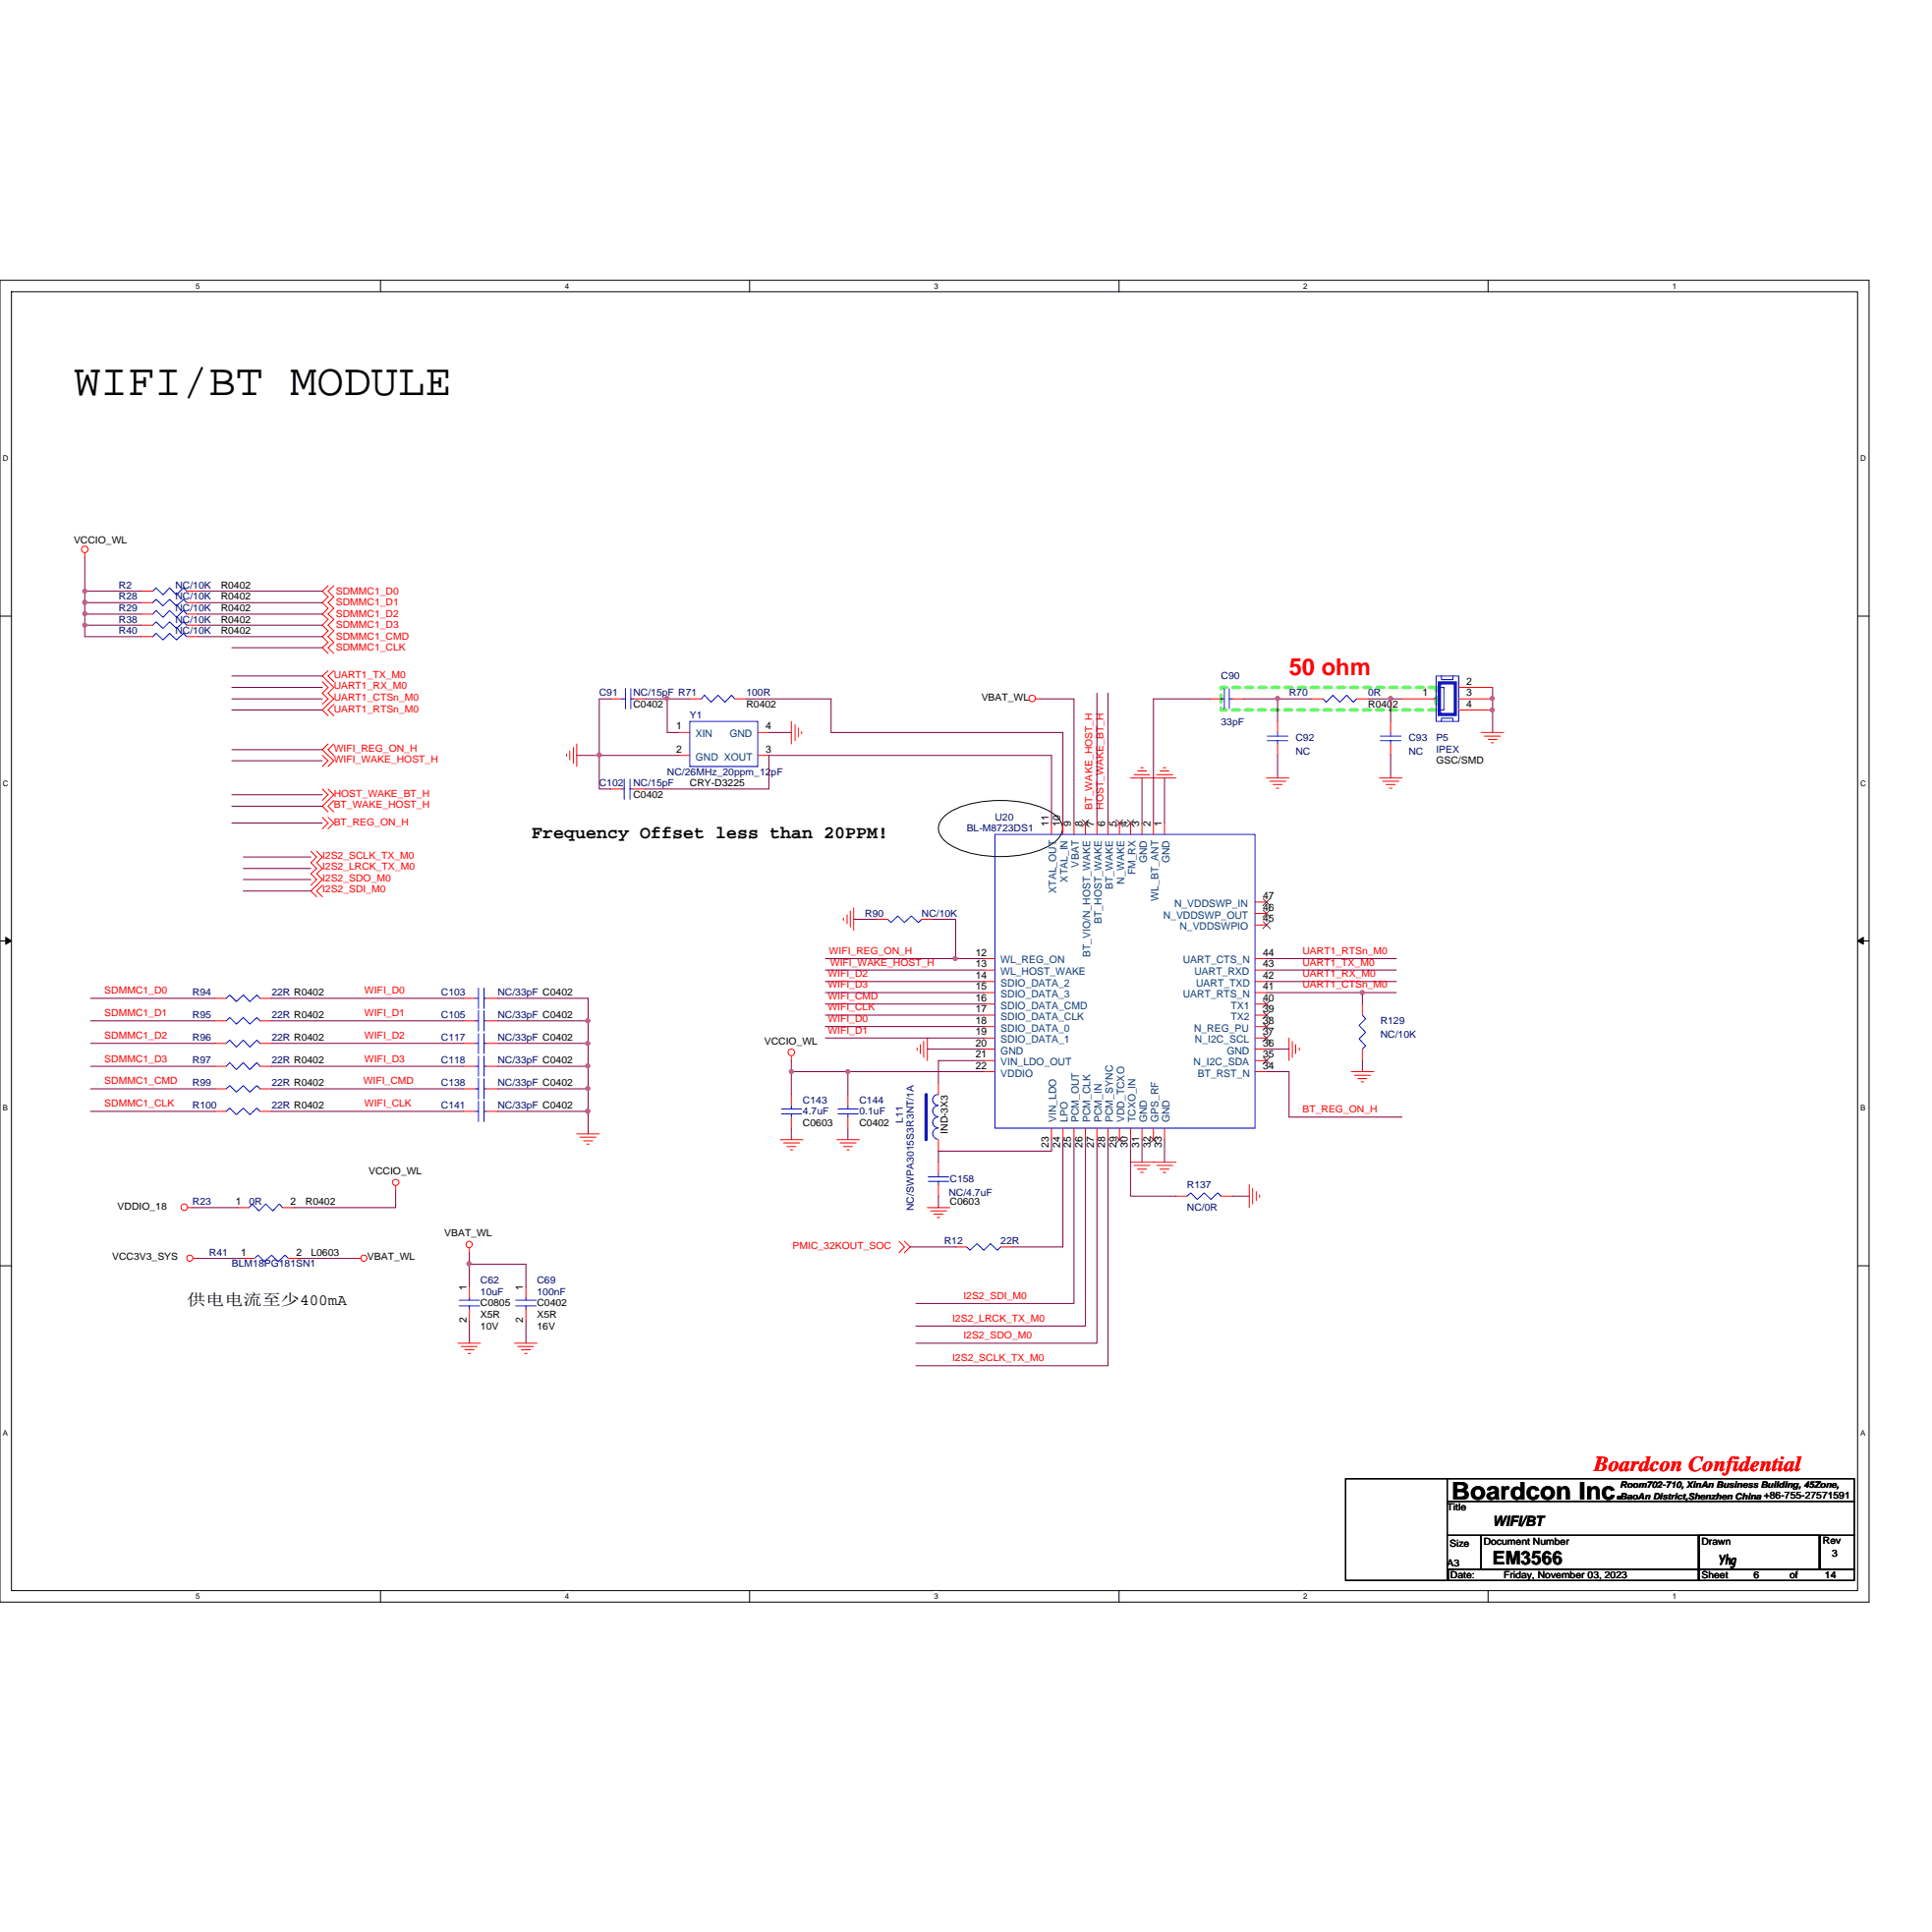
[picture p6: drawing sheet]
<svg xmlns="http://www.w3.org/2000/svg" width="100mm" height="100mm" viewBox="0 0 100 100" stroke-linecap="round" stroke-linejoin="round" font-family="sans-serif">
<path d="M0 14.5h96.6v68.3h-96.6zM.6 15.1h95.4v67.1h-95.4z" fill="none" stroke="#000" stroke-width=".05"/>
<g fill="#fff">
<path d="M10.1 14.5h.3v.5h-.3z"/>
<path d="M10.1 82.3h.3v.4h-.3z"/>
</g>
<path d="M19.7 14.5v.6M19.7 82.2v.6" fill="none" stroke="#000" stroke-width=".05"/>
<g fill="#fff">
<path d="M29.2 14.5h.2v.5h-.2z"/>
<path d="M29.2 82.3h.2v.4h-.2z"/>
</g>
<path d="M38.7 14.5v.6M38.7 82.2v.6" fill="none" stroke="#000" stroke-width=".05"/>
<g fill="#fff">
<path d="M48.3 14.5h.2v.5h-.2z"/>
<path d="M48.3 82.3h.2v.4h-.2z"/>
</g>
<path d="M57.8 14.5v.6M57.8 82.2v.6" fill="none" stroke="#000" stroke-width=".05"/>
<g fill="#fff">
<path d="M67.4 14.5h.2v.5h-.2z"/>
<path d="M67.4 82.3h.2v.4h-.2z"/>
</g>
<path d="M76.9 14.5v.6M76.9 82.2v.6" fill="none" stroke="#000" stroke-width=".05"/>
<g fill="#fff">
<path d="M86.4 14.5h.3v.5h-.3z"/>
<path d="M86.4 82.3h.3v.4h-.3z"/>
<path d="M.1 23.5h.3v.4h-.3z"/>
<path d="M96.1 23.5h.3v.4h-.3z"/>
<path d="M.1 40.2h.3v.5h-.3z"/>
<path d="M96.1 40.2h.3v.5h-.3z"/>
</g>
<path d="M0 31.8h.6M96 31.8h.6" fill="none" stroke="#000" stroke-width=".05"/>
<g fill="#fff">
<path d="M.1 57h.3v.5h-.3z"/>
<path d="M96.1 57h.3v.5h-.3z"/>
</g>
<path d="M0 48.6h.6M96 48.6h.6" fill="none" stroke="#000" stroke-width=".05"/>
<path d="M.3 48.4l.3 .2-.3 .2zM96 48.6l.3-.2v.4z" fill="#000" stroke="#000" stroke-width=".05"/>
<g fill="#fff">
<path d="M.1 73.8h.3v.5h-.3z"/>
<path d="M96.1 73.8h.3v.5h-.3z"/>
</g>
<g fill="none" stroke="#000" stroke-width=".05">
<path d="M48.8 42.2a5.6 5.6 0 0 1 5.8 0 .79 .79 0 0 1 0 1.2 5.5 5.5 0 0 1-5.8 0 .79 .79 0 0 1 0-1.2zM0 65.4h.6M69.5 76.4h5.3v5.3h-5.3zM74.8 76.4h21v1.2h-21zM74.8 77.6h21v1.7h-21zM74.8 79.3h1.7v1.8h-1.7zM76.5 79.3h17.6v1.8h-17.6zM87.8 79.3v1.8M87.8 79.3h6.2v1.8h-6.2zM94.1 79.3h1.7v1.8h-1.7zM96 65.4h.6M74.8 81.1h13v.6h-13z"/>
<path d="M87.8 81.1h8v.6h-8z"/>
</g>
<path d="M63.1 35.5h11.1v1.2h-11.1z" fill="none" stroke="#0f0" stroke-width=".17" stroke-dasharray=".3 .3"/>
<g fill="none" stroke="#f00" stroke-width=".05">
<path d="M4.4 28.6v.2M7.3 32.9h.6M7.3 32.3h.6M7.3 31.7h.6M7.3 31.1h.6M7.3 30.5h.6M9.7 32.9h.5M9.7 32.3h.5M9.7 31.7h.5M9.7 31.1h.5M9.7 30.5h.5M16.7 39l.3 .3-.3 .3"/>
<path d="M16.7 35.2l.3 .3-.3 .3 .3 .3-.3 .3M17 30.3l-.3 .2 .3 .3-.3 .3 .3 .3-.3 .3 .3 .3-.3 .3 .3 .3-.3 .3 .3 .3-.3 .3 .3 .3M17 38.4l-.3 .3 .6 .6-.3 .3M17 34.7l-.3 .2 .6 .6-.3 .3 .3 .3-.6 .6 .3 .3M17.3 30.3l-.3 .2 .3 .3-.3 .3 .3 .3-.3 .3 .3 .3-.3 .3 .3 .3-.3 .3 .3 .3-.3 .3 .3 .3M17.3 38.4l-.3 .3 .3 .3M17.3 34.7l-.3 .2 .3 .3M17.3 36.4l-.3 .3 .3 .3M29.3 39v.1M29.4 38.8v.5M29.6 38.6v.8M29.8 38.4v1.2"/>
<path d="M31.6 36.1h.5M32.7 36.1h.6M35.1 37.9h.5M35.1 39h.5M35.6 36.1h.6M38 36.1h.6M39.2 39h.5M39.2 37.9h.5M40.9 37.3v1.1M41.1 37.4v.9M41.3 37.6v.5M41.4 37.8v.1"/>
<path d="M53.5 36.1h.3M58.8 39.8h.4M58.9 39.7h.2M59.9 39.8h.5M60.1 39.7h.1M62.5 36.1h.6M63.7 36.1h.6M66 38.4v.6M66 37.3v.6M67.8 36.1h.6M70.1 36.1h.6M71.9 38.4v.6"/>
<path d="M71.9 37.3v.6M72.5 36.1h1.7M75.4 35.5h1.7M75.4 36.1h1.7M75.4 36.7h1.7M76.5 37.9h1.2M76.7 38h.8M76.9 38.2h.5M77.1 38.4h.1M11.1 53.9h.6M11.1 55.1h.6M11.1 56.3h.6"/>
<path d="M11.1 57.4h.6M11.1 51.6h.6M11.1 52.8h.6M13.4 53.9h.6M13.4 55.1h.6M13.4 56.3h.6M13.4 57.4h.6M13.4 51.6h.6M13.4 52.8h.6M16.1 44l.3 .3-.3 .3 .3 .3-.3 .3 .3 .3-.3 .2M16.4 44l.3 .3-.3 .3 .3 .3-.3 .3 .3 .3-.6 .5 .3 .3M16.7 45.7l-.3 .3 .3 .3"/>
<path d="M16.7 40.8l.3 .3-.3 .3M16.7 42.2l.3 .3-.3 .3M17 40.8l.3 .3-.6 .6 .3 .3M17 42.2l.3 .3-.3 .3M17.3 41.4l-.3 .3 .3 .3M24 56.3h.6M24 52.8h.6M24 57.4h.6M24 53.9h.6M24 55.1h.6M24 51.6h.6M25.1 56.3h.6"/>
<path d="M25.1 52.8h.6M25.1 57.4h.6M25.1 53.9h.6M25.1 55.1h.6M25.1 51.6h.6M29.8 58.6h1.2M30 58.8h.8M30.2 59h.4M30.3 59.1h.1M31.6 40.8h.5M32.7 40.8h.6M40.3 58.9h1.2"/>
<path d="M40.5 59.1h.8M40.7 59.3h.4M40.9 59.4h.1M40.9 54.6v.2M40.9 57.7v.6M40.9 56.6v.5M43.2 58.9h1.2M43.4 59.1h.8M43.6 47.4v.2M43.6 59.3h.4M43.8 47.3v.4M43.8 59.4h.1"/>
<path d="M43.8 57.7v.6M43.8 56.6v.5M43.9 47.1v.8M44.1 46.9v1.2M45.3 47.5h.6M47.4 54.1v.2M47.6 54v.4M47.6 47.5h.6M47.7 53.8v.8M47.9 53.6v1.2M48.5 58.9v.6M48.5 56v.6"/>
<path d="M50.8 50.1h.6M50.8 55.4h.6M50.8 50.7h.6M50.8 53h.6M50.8 52.5h.6M50.8 51.9h.6M50.8 53.6h.6M50.8 51.3h.6M50.8 49.5h.6M50.8 54.2h.6M50.8 54.8h.6M54.3 42.5v.6"/>
<path d="M54.3 58.3v.6M54.9 58.3v.6M54.9 42.5v.6M55.5 58.3v.6M55.5 42.5v.6M56.1 42.5v.6M56.1 58.3v.6M56.7 58.3v.6M56.7 42.5v.6M57.3 58.3v.6M57.3 42.5v.6M57.8 42.5v.6"/>
<path d="M57.8 58.3v.6M58.4 58.3v.6M58.4 42.5v.6M58.6 40h.8M59 42.5v.6M59 58.3v.6M59.6 42.5v.6M59.6 58.3v.6M59.8 40h.8M60.2 42.5v.6M60.2 58.3v.6M60.8 40.2h-2.4"/>
<path d="M64.9 53.6h.5M64.9 54.8h.5M64.9 52.5h.5M64.9 53h.5M64.9 54.2h.5M64.9 51.9h.5M64.9 55.4h.5M64.9 50.7h.5M64.9 50.1h.5M64.9 51.3h.5M64.9 49.5h.5M64.9 47.8h.5"/>
<path d="M64.9 47.2h.5M64.9 46.6h.5M65.4 40.2h1.2M65.6 40.4h.8M65.8 40.5h.5M66 40.7h.1M66.6 53.6v1.2M66.8 53.8v.8M67 54v.4M67.1 54.1v.2M69.8 55.4h1.2M70 55.6h.8"/>
<path d="M70.2 55.7h.4M70.3 55.9h.2M70.4 51.9v.6M70.4 54.2v.6M71.3 40.2h1.2M71.5 40.4h.8M71.6 40.5h.5M71.8 40.7h.1M9.7 64.9h.2v.2h-.2zM9.7 62.4h.2M10 65h.2M12.3 62.4h.6"/>
<path d="M12.6 65h.5M14.6 62.4h.6M14.9 65h.6M18.4 65h.2M18.7 64.9h.2v.2h-.2zM20.3 61h.3v.2h-.3zM20.4 61.3v.2M23.7 69.4h1.1M23.8 69.6h.9M24 69.7h.5M24.1 64.2h.3v.2h-.3zM24.2 69.9h.1"/>
<path d="M24.3 66.5v.6M24.3 67.7v.5M24.3 64.5v.2M26.6 69.4h1.1M26.8 69.6h.8M26.9 69.7h.5M27.1 69.9h.1M27.2 66.5v.6M27.2 67.7v.5M46.5 64.1l.2 .3-.2 .3M46.7 64.1l.3 .3-.3 .3M47.9 62.4h1.2"/>
<path d="M48.1 62.6h.8M48.3 62.7h.4M48.4 62.9h.2M48.5 61.2v.6M48.5 60.1v.5M49.4 64.4h.6M51.7 64.4h.6M58.4 60.1h2.4M58.6 60.2h.8M58.8 60.4h.4M58.9 60.6h.2M59.8 60.2h.8"/>
<path d="M59.9 60.4h.5M60.1 60.6h.1M60.8 61.8h.5M63.1 61.8h.6M64.6 61.2v1.2M64.7 61.4v.8M64.9 61.6v.4M65.1 61.7v.2"/>
<circle cx="4.4" cy="28.4" r=".17"/>
<circle cx="53.3" cy="36.1" r=".17"/>
<circle cx="40.9" cy="54.4" r=".17"/>
<circle cx="9.5" cy="62.4" r=".17"/>
</g>
<g fill="none" stroke="#00f" stroke-width=".05">
<path d="M7.9 32.9l.2-.2 .3 .4 .4-.4 .3 .4 .4-.4 .2 .2M7.9 32.3l.2-.2 .3 .4 .4-.4 .3 .4 .4-.4 .2 .2M7.9 31.7l.2-.2 .3 .4 .4-.4 .3 .4 .4-.4 .2 .2M7.9 31.1l.2-.1 .3 .3 .4-.3 .3 .3 .4-.3 .2 .1M7.9 30.5l.2-.1 .3 .3 .4-.3 .3 .3 .4-.3 .2 .1M32.1 36.1h.2M32.3 35.6v1M32.6 35.6v1M32.6 36.1h.1M35.6 37.3h3.6v2.3h-3.6zM36.2 36.1l.2-.2 .3 .4 .4-.4 .4 .4 .3-.4 .2 .2M63.1 36.1h.2"/>
<path d="M63.3 35.6v1M63.5 35.6v1M63.5 36.1h.2M65.5 38h1M65.5 38.3h1M66 37.9v.1M66 38.3v.1M68.4 36.1l.1 .2 .4-.4 .3 .4 .4-.4 .3 .4 .2-.2M71.3 38h1.1M71.3 38.3h1.1M71.9 37.9v.1M71.9 38.3v.1"/>
<path d="M74.2 34.9h1.2v2.4h-1.2zM74.4 35.5h.2v1.2h-.2zM74.5 34.9v.2h.6v-.2M74.5 37.3v-.2h.6v.2M11.7 53.9l.2-.2 .3 .4 .4-.4 .3 .4 .4-.4 .1 .2M11.7 55.1l.2-.2 .3 .4 .4-.4 .3 .4 .4-.4 .1 .2M11.7 56.3l.2-.2 .3 .3 .4-.3 .3 .3 .4-.3 .1 .2M11.7 57.4l.2-.1 .3 .3 .4-.3 .3 .3 .4-.3 .1 .1M11.7 51.6l.2-.2 .3 .4 .4-.4 .3 .4 .4-.4 .1 .2M11.7 52.8l.2-.2 .3 .3 .4-.3 .3 .3 .4-.3 .1 .2M24.6 56.3h.1M24.6 52.8h.1"/>
<path d="M24.6 57.4h.1M24.6 53.9h.1M24.6 55.1h.1M24.6 51.6h.1M24.7 55.7v1.1M24.7 52.2v1.1M24.7 56.9v1.1M24.7 53.4v1M24.7 54.6v1M24.7 51.1v1M25 55.7v1.1M25 52.2v1.1"/>
<path d="M25 56.9v1.1M25 53.4v1M25 54.6v1M25 51.1v1M25 56.3h.1M25 52.8h.1M25 57.4h.1M25 53.9h.1M25 55.1h.1M25 51.6h.1M32.1 40.8h.2M32.3 40.3v1"/>
<path d="M32.6 40.3v1M32.6 40.8h.1M40.4 57.3h1M40.4 57.6h1M40.9 57.1v.2M40.9 57.6v.1M43.3 57.3h1M43.3 57.6h1M43.8 57.1v.2M43.8 57.6v.1M45.9 47.5l.1 .2 .4-.4 .3 .4 .4-.4 .4 .4 .1-.2M48.5 56.6a.29 .29 0 0 0-.3 .2 .29 .29 0 0 0 .3 .3 .3 .3 0 0 0-.3 .3 .3 .3 0 0 0 .3 .3 .29 .29 0 0 0-.3 .3 .29 .29 0 0 0 .3 .3 .29 .29 0 0 0-.3 .3 .29 .29 0 0 0 .3 .3"/>
<path d="M51.4 43.1h13.5v15.2h-13.5zM70.4 52.5l.2 .1-.4 .4 .4 .3-.4 .4 .4 .3-.2 .2M12.9 62.4l.1-.2 .4 .4 .3-.4 .4 .4 .3-.4 .2 .2M13.1 65l.2-.1 .4 .3 .3-.3 .4 .3 .3-.3 .2 .1M23.7 67.5h1.1M23.7 67.2h1.1M24.3 67.1v.1M24.3 67.5v.2M26.6 67.5h1.1M26.6 67.2h1.1M27.2 67.1v.1M27.2 67.5v.2"/>
<path d="M48 60.8h1M48 61h1M48.5 60.6v.2M48.5 61v.2M50 64.4l.1 .2 .4-.3 .3 .3 .4-.3 .3 .3 .2-.2M61.3 61.8l.2-.2 .4 .4 .3-.4 .4 .4 .3-.4 .2 .2"/>
</g>
<path d="M74.4 35.3h.8v1.6h-.8zM47.9 56.6v2.3" fill="none" stroke="#00f" stroke-width=".17"/>
<g fill="none" stroke="#804000" stroke-width=".05">
<path d="M55.9 42.4l.4 .3M56.3 42.4l-.4 .3M57.7 42.4l.3 .3M57.7 58.7l.3 .4M58 42.4l-.3 .3M58 58.7l-.3 .4M58.3 42.4l.3 .3M58.6 42.4l-.4 .3M59.4 58.7l.4 .4M59.8 58.7l-.4 .4M65.3 53.5l.3 .3M65.3 54.6l.3 .4"/>
<path d="M65.3 52.3l.3 .3M65.3 52.9l.3 .3M65.3 51.7l.3 .4M65.3 47.6l.3 .4M65.3 47l.3 .4M65.3 46.4l.3 .4M65.6 53.5l-.3 .3M65.6 54.6l-.3 .4M65.6 52.3l-.3 .3M65.6 52.9l-.3 .3M65.6 51.7l-.3 .4M65.6 47.6l-.3 .4"/>
<path d="M65.6 47l-.3 .4M65.6 46.4l-.3 .4"/>
</g>
<g fill="none" stroke="#800040" stroke-width=".05">
<path d="M4.4 28.8v1.7M4.4 30.5h2.9M4.4 30.5v.6M4.4 31.1v.6M4.4 32.3v.6h2.9M4.4 31.1h2.9M4.4 31.7h2.9M4.4 31.7v.6M4.4 32.3h2.9M10.2 31.7h6.5M10.2 31.1h6.5M10.2 30.5h6.5"/>
<path d="M10.2 32.9h6.5M10.2 32.3h6.5M12 33.5h4.7M12 39.3h4.7M12 38.7h4.7M12 34.9h4.7M12 35.5h4.7M12 36.1h4.7M12 36.7h4.7M29.8 39h1.2v1.8h.6M31.6 36.1h-.6v2.9h4.1M33.3 36.1h1.2"/>
<path d="M34.5 36.1v1.8h.6M34.5 36.1h1.1M38.6 36.1h4.3v1.8h12v4.6M39.7 37.9h1.2M53.8 36.1h1.7v6.4M56.7 35.8v6.7M57.3 35.8v6.7M62.5 36.1h-2.9v6.4M64.3 36.1h1.7M66 36.1h1.8M66 36.1v1.2M66 39v1.2"/>
<path d="M70.7 36.1h1.2M71.9 36.1v1.2M71.9 36.1h.6M71.9 39v1.2M77.1 35.5v2.4M4.7 52.8h6.4M4.7 53.9h6.4M4.7 55.1h6.4M4.7 57.4h6.4M4.7 56.3h6.4M4.7 51.6h6.4M12 42.5h4.7"/>
<path d="M12 41.7h4.7M12 41.1h4.7M12.6 44.3h3.5M12.6 44.9h3.5M12.6 45.5h3.5M12.6 46h3.5M14 56.3h10M14 51.6h10M14 52.8h10M14 53.9h10M14 55.1h10M14 57.4h10"/>
<path d="M25.7 51.6h4.7v1.2M25.7 57.4h4.7M25.7 56.3h4.7M25.7 55.1h4.7M25.7 53.9h4.7M25.7 52.8h4.7M30.4 57.4v1.2M30.4 52.8v1.1M30.4 53.9v1.2M30.4 55.1v1.2M30.4 56.3v1.1M33.3 40.8h6.4v-1.8h14.6v3.5"/>
<path d="M40.9 58.3v.6M40.9 55.4v1.2M40.9 54.8v.6M40.9 55.4h2.9v1.2M42.7 51.9h8.1M42.7 52.5h8.1M42.7 50.7h8.1M42.7 53h8.1M42.7 53.6h8.1M42.7 51.3h8.1M42.7 50.1h8.1M42.7 49.5h6.7"/>
<path d="M43.8 58.3v.6M43.8 55.4h7M44.1 47.5h1.2M47.9 54.2h2.9M48.2 47.5h1.2v2M49.4 49.5h1.4M50.8 54.8h-2.3v1.2M54.3 58.9v.6h-5.8v.6M54.9 58.9v5.5h-2.6M55.5 58.9v8.5h-8.2M56.1 58.9v9.6h-8.8M56.7 58.9v10.5h-9.4"/>
<path d="M57.3 58.9v11.7h-10M58.4 58.9v2.9h2.4M59 40.2v2.3M59 58.9v1.2M60.2 58.9v1.2M60.2 40.2v2.3M65.4 50.1h6.8M65.4 51.3h5M65.4 54.2h1.2M65.4 55.4h1.2v2.3h5.9M65.4 50.7h6.8M65.4 49.5h6.8"/>
<path d="M70.4 54.8v.6M72.2 51.3h-1.8v.6M9.9 62.4h2.4M10.2 65h2.4M15.5 65h2.9M20.4 61.5v.9h-5.2M24.3 65.3v1.2M24.3 65.3h2.9v1.2M24.3 68.2v1.2M24.3 64.7v.6M27.2 68.2v1.2M47 64.4h2.4"/>
<path d="M48.5 61.8v.6M63.7 61.8h.9"/>
</g>
<g fill="#f0f" stroke="#f0f" stroke-width=".05">
<path d="M40.8 55.3h.2v.1h-.2z" fill-rule="evenodd"/>
<path d="M70.3 51.2h.2v.2h-.2z" fill-rule="evenodd"/>
<path d="M30.9 38.9h.1v.2h-.1z" fill-rule="evenodd"/>
<path d="M34.4 36h.1v.2h-.1z" fill-rule="evenodd"/>
<path d="M65.9 36h.2v.2h-.2z" fill-rule="evenodd"/>
<path d="M30.3 57.3h.1v.2h-.1z" fill-rule="evenodd"/>
<path d="M30.3 56.2h.1v.1h-.1z" fill-rule="evenodd"/>
<path d="M30.3 53.8h.1v.2h-.1z" fill-rule="evenodd"/>
<path d="M30.3 52.7h.1v.1h-.1z" fill-rule="evenodd"/>
<path d="M30.3 55h.1v.1h-.1z" fill-rule="evenodd"/>
<path d="M77 36.6h.2v.2h-.2z" fill-rule="evenodd"/>
<path d="M77 36h.2v.2h-.2z" fill-rule="evenodd"/>
<path d="M71.8 36h.1v.2h-.1z" fill-rule="evenodd"/>
<path d="M43.7 55.3h.2v.1h-.2z" fill-rule="evenodd"/>
<path d="M24.2 65.2h.1v.2h-.1z" fill-rule="evenodd"/>
<path d="M4.3 30.5h.2v.1h-.2z" fill-rule="evenodd"/>
<path d="M4.3 31h.2v.2h-.2z" fill-rule="evenodd"/>
<path d="M4.3 32.2h.2v.2h-.2z" fill-rule="evenodd"/>
<path d="M4.3 31.6h.2v.2h-.2z" fill-rule="evenodd"/>
<path d="M49.3 49.5h.1v.1h-.1z" fill-rule="evenodd"/>
<path d="M40.8 55.3h.2v.1h-.2z" fill-rule="evenodd"/>
<path d="M70.3 51.2h.2v.2h-.2z" fill-rule="evenodd"/>
<path d="M30.9 38.9h.1v.2h-.1z" fill-rule="evenodd"/>
<path d="M34.4 36h.1v.2h-.1z" fill-rule="evenodd"/>
<path d="M65.9 36h.2v.2h-.2z" fill-rule="evenodd"/>
<path d="M30.3 57.3h.1v.2h-.1z" fill-rule="evenodd"/>
<path d="M30.3 56.2h.1v.1h-.1z" fill-rule="evenodd"/>
<path d="M30.3 53.8h.1v.2h-.1z" fill-rule="evenodd"/>
<path d="M30.3 52.7h.1v.1h-.1z" fill-rule="evenodd"/>
<path d="M30.3 55h.1v.1h-.1z" fill-rule="evenodd"/>
<path d="M77 36.6h.2v.2h-.2z" fill-rule="evenodd"/>
<path d="M77 36h.2v.2h-.2z" fill-rule="evenodd"/>
<path d="M71.8 36h.1v.2h-.1z" fill-rule="evenodd"/>
<path d="M43.7 55.3h.2v.1h-.2z" fill-rule="evenodd"/>
<path d="M24.2 65.2h.1v.2h-.1z" fill-rule="evenodd"/>
<path d="M4.3 30.5h.2v.1h-.2z" fill-rule="evenodd"/>
<path d="M4.3 31h.2v.2h-.2z" fill-rule="evenodd"/>
<path d="M4.3 32.2h.2v.2h-.2z" fill-rule="evenodd"/>
<path d="M4.3 31.6h.2v.2h-.2z" fill-rule="evenodd"/>
<path d="M49.3 49.5h.1v.1h-.1z" fill-rule="evenodd"/>
</g>
<text font-size="2.3" x="3.8" y="20.4">WIFI/BT MODULE</text>
<text font-size="1.3" x="75" y="77.5">Boardcon Inc.</text>
<text font-size="1.2" fill="#f00" x="66.6" y="34.9">50 ohm</text>
<text font-size="1.1" fill="#f00" x="82.4" y="76">Boardcon Confidential</text>
<text font-size="1" x="77.1" y="80.8">EM3566</text>
<text font-size=".9" x="27.5" y="43.3">Frequency Offset less than 20PPM!</text>
<text font-size=".8" x="9.7" y="67.4">供电电流至少400mA</text>
<g font-size=".7">
<text x="77.1" y="78.9">WIFI/BT</text>
<text x="88.8" y="80.8">Yhg</text>
</g>
<g font-size=".5">
<text x="3.8" y="28.1">VCCIO_WL</text>
<text x="11.4" y="32.8">R0402</text>
<text x="11.4" y="32.2">R0402</text>
<text x="11.4" y="31.6">R0402</text>
<text x="11.4" y="31">R0402</text>
<text x="11.4" y="30.4">R0402</text>
<text x="73.5" y="36">1</text>
<text x="75.8" y="35.4">2</text>
<text x="75.8" y="36">3</text>
<text x="32.7" y="41.2">C0402</text>
<text x="32.7" y="36.6">C0402</text>
<text x="34.9" y="37.7">1</text>
<text x="34.9" y="38.9">2</text>
<text x="35.6" y="40.6">CRY-D3225</text>
<text x="38.6" y="36.6">R0402</text>
<text x="39.6" y="38.9">3</text>
<text x="39.6" y="37.7">4</text>
<text x="50.7" y="36.2">VBAT_WL</text>
<text x="70.7" y="36.6">R0402</text>
<text x="74.2" y="39.5">GSC/SMD</text>
<text x="75.8" y="36.5">4</text>
<text x="54.2" y="42.7" transform="rotate(-90 54.2 42.7)">11</text>
<text x="54.8" y="42.7" transform="rotate(-90 54.8 42.7)">10</text>
<text x="55.4" y="42.7" transform="rotate(-90 55.4 42.7)">9</text>
<text x="55.9" y="42.7" transform="rotate(-90 55.9 42.7)">8</text>
<text x="56.5" y="42.7" transform="rotate(-90 56.5 42.7)">7</text>
<text x="57.1" y="42.7" transform="rotate(-90 57.1 42.7)">6</text>
<text x="57.7" y="42.7" transform="rotate(-90 57.7 42.7)">5</text>
<text x="58.3" y="42.7" transform="rotate(-90 58.3 42.7)">4</text>
<text x="58.9" y="42.7" transform="rotate(-90 58.9 42.7)">3</text>
<text x="59.5" y="42.7" transform="rotate(-90 59.5 42.7)">2</text>
<text x="60" y="42.7" transform="rotate(-90 60 42.7)">1</text>
<text x="65.3" y="47.7">45</text>
<text x="65.3" y="46.5">47</text>
<text x="65.3" y="47.1">46</text>
<text x="39.5" y="54">VCCIO_WL</text>
<text x="50.4" y="50">13</text>
<text x="50.4" y="50.6">14</text>
<text x="50.4" y="52.9">18</text>
<text x="50.4" y="52.3">17</text>
<text x="50.4" y="51.7">16</text>
<text x="50.4" y="53.5">19</text>
<text x="50.4" y="51.1">15</text>
<text x="50.4" y="49.4">12</text>
<text x="65.3" y="52.9">38</text>
<text x="65.3" y="52.3">39</text>
<text x="65.3" y="51.7">40</text>
<text x="65.3" y="50">43</text>
<text x="65.3" y="50.6">42</text>
<text x="65.3" y="53.5">37</text>
<text x="65.3" y="51.1">41</text>
<text x="65.3" y="49.4">44</text>
<text x="41.5" y="58.2">C0603</text>
<text x="44.4" y="58.2">C0402</text>
<text x="49" y="58.6" transform="rotate(-90 49 58.6)">IND-3X3</text>
<text x="50.4" y="55.2">22</text>
<text x="50.4" y="54.1">20</text>
<text x="50.4" y="54.7">21</text>
<text x="54.2" y="59.3" transform="rotate(-90 54.2 59.3)">23</text>
<text x="54.8" y="59.3" transform="rotate(-90 54.8 59.3)">24</text>
<text x="55.4" y="59.3" transform="rotate(-90 55.4 59.3)">25</text>
<text x="55.9" y="59.3" transform="rotate(-90 55.9 59.3)">26</text>
<text x="56.5" y="59.3" transform="rotate(-90 56.5 59.3)">27</text>
<text x="57.1" y="59.3" transform="rotate(-90 57.1 59.3)">28</text>
<text x="57.7" y="59.3" transform="rotate(-90 57.7 59.3)">29</text>
<text x="58.3" y="59.3" transform="rotate(-90 58.3 59.3)">30</text>
<text x="58.9" y="59.3" transform="rotate(-90 58.9 59.3)">31</text>
<text x="59.5" y="59.3" transform="rotate(-90 59.5 59.3)">32</text>
<text x="60" y="59.3" transform="rotate(-90 60 59.3)">33</text>
<text x="65.3" y="54.7">35</text>
<text x="65.3" y="54.1">36</text>
<text x="65.3" y="55.2">34</text>
<text x="5.8" y="65.1">VCC3V3_SYS</text>
<text x="6.1" y="62.5">VDDIO_18</text>
<text x="12.2" y="62.3">1</text>
<text x="12.4" y="64.9">1</text>
<text x="15" y="62.3">2</text>
<text x="15.3" y="64.9">2</text>
<text x="15.8" y="62.3">R0402</text>
<text x="16.1" y="64.9">L0603</text>
<text x="19" y="65.1">VBAT_WL</text>
<text x="19" y="60.7">VCCIO_WL</text>
<text x="23" y="63.9">VBAT_WL</text>
<text x="49.1" y="62.3">C0603</text>
<text x="24.1" y="68.4" transform="rotate(-90 24.1 68.4)">2</text>
<text x="24.1" y="66.7" transform="rotate(-90 24.1 66.7)">1</text>
<text x="24.8" y="67.5">C0805</text>
<text x="24.8" y="68.1">X5R</text>
<text x="24.8" y="68.7">10V</text>
<text x="27" y="68.4" transform="rotate(-90 27 68.4)">2</text>
<text x="27" y="66.7" transform="rotate(-90 27 66.7)">1</text>
<text x="27.7" y="67.5">C0402</text>
<text x="27.7" y="68.1">X5R</text>
<text x="27.7" y="68.7">16V</text>
<text x="83.7" y="77.5">BaoAn District,Shenzhen China +86-755-27571591</text>
<text x="83.7" y="76.9">Room702-710, XinAn Business Building, 45Zone,</text>
<text x="74.8" y="80.9">A3</text>
<text x="74.8" y="78">Title</text>
<text x="74.9" y="79.9">Size</text>
<text x="75" y="81.5">Date:</text>
<text x="76.7" y="79.8">Document Number</text>
<text x="77.7" y="81.5">Friday, November 03, 2023</text>
<text x="87.9" y="79.8">Drawn</text>
<text x="87.9" y="81.5">Sheet</text>
<text x="90.6" y="81.5">6</text>
<text x="92.5" y="81.5">of</text>
<text x="94.2" y="79.8">Rev</text>
<text x="94.3" y="81.5">14</text>
<text x="94.7" y="80.4">3</text>
</g>
<g font-size=".5" fill="#000080">
<text x="6.1" y="32.8">R40</text>
<text x="6.1" y="32.2">R38</text>
<text x="6.1" y="31.6">R29</text>
<text x="6.1" y="31">R28</text>
<text x="6.1" y="30.4">R2</text>
<text x="9.1" y="32.8">NC/10K</text>
<text x="9.1" y="32.2">NC/10K</text>
<text x="9.1" y="31.6">NC/10K</text>
<text x="9.1" y="31">NC/10K</text>
<text x="9.1" y="30.4">NC/10K</text>
<text x="31" y="36">C91</text>
<text x="32.7" y="36">NC/15pF R71</text>
<text x="38.6" y="36">100R</text>
<text x="63.1" y="35.1">C90</text>
<text x="66.6" y="36">R70</text>
<text x="70.7" y="36">0R</text>
<text x="31" y="40.6">C102</text>
<text x="32.7" y="40.6">NC/15pF</text>
<text x="34.5" y="40.1">NC/26MHz_20ppm_12pF</text>
<text x="35.6" y="37.1">Y1</text>
<text x="63.1" y="37.5">33pF</text>
<text x="67" y="38.3">C92</text>
<text x="67" y="39">NC</text>
<text x="72.8" y="38.3">C93</text>
<text x="72.8" y="39">NC</text>
<text x="74.2" y="38.3">P5</text>
<text x="74.2" y="38.9">IPEX</text>
<text x="44.7" y="47.4">R90</text>
<text x="47.6" y="47.4">NC/10K</text>
<text x="50" y="43">BL-M8723DS1</text>
<text x="51.4" y="42.4">U20</text>
<text x="9.9" y="53.8">R96</text>
<text x="9.9" y="51.4">R94</text>
<text x="9.9" y="52.6">R95</text>
<text x="14" y="53.8">22R R0402</text>
<text x="14" y="51.4">22R R0402</text>
<text x="14" y="52.6">22R R0402</text>
<text x="22.8" y="52.6">C105</text>
<text x="22.8" y="53.8">C117</text>
<text x="22.8" y="51.4">C103</text>
<text x="25.7" y="52.6">NC/33pF C0402</text>
<text x="25.7" y="53.8">NC/33pF C0402</text>
<text x="25.7" y="51.4">NC/33pF C0402</text>
<text x="71.3" y="52.9">R129</text>
<text x="71.3" y="53.6">NC/10K</text>
<text x="9.9" y="55">R97</text>
<text x="9.9" y="56.1">R99</text>
<text x="9.9" y="57.3">R100</text>
<text x="14" y="57.3">22R R0402</text>
<text x="14" y="55">22R R0402</text>
<text x="14" y="56.1">22R R0402</text>
<text x="22.8" y="56.1">C138</text>
<text x="22.8" y="57.3">C141</text>
<text x="22.8" y="55">C118</text>
<text x="25.7" y="56.1">NC/33pF C0402</text>
<text x="25.7" y="57.3">NC/33pF C0402</text>
<text x="25.7" y="55">NC/33pF C0402</text>
<text x="41.5" y="57">C143</text>
<text x="41.5" y="57.6">4.7uF</text>
<text x="44.4" y="57">C144</text>
<text x="44.4" y="57.6">0.1uF</text>
<text x="46.7" y="58" transform="rotate(-90 46.7 58)">L11</text>
<text x="9.9" y="62.3">R23</text>
<text x="10.8" y="64.9">R41</text>
<text x="12" y="65.5">BLM18PG181SN1</text>
<text x="12.9" y="62.3">0R</text>
<text x="47.2" y="62.6" transform="rotate(-90 47.2 62.6)">NC/SWPA3015S3R3NT/1A</text>
<text x="48.8" y="64.3">R12</text>
<text x="49" y="61.8">NC/4.7uF</text>
<text x="49.1" y="61.1">C158</text>
<text x="51.7" y="64.3">22R</text>
<text x="61.3" y="61.4">R137</text>
<text x="61.3" y="62.6">NC/0R</text>
<text x="24.8" y="66.3">C62</text>
<text x="24.8" y="66.9">10uF</text>
<text x="27.7" y="66.3">C69</text>
<text x="27.7" y="66.9">100nF</text>
</g>
<g font-size=".5" fill="#f00">
<text x="17.3" y="35">UART1_TX_M0</text>
<text x="17.3" y="35.6">UART1_RX_M0</text>
<text x="17.4" y="30.7">SDMMC1_D0</text>
<text x="17.4" y="31.3">SDMMC1_D1</text>
<text x="17.4" y="31.9">SDMMC1_D2</text>
<text x="17.4" y="32.5">SDMMC1_D3</text>
<text x="17.4" y="33">SDMMC1_CMD</text>
<text x="17.4" y="33.6">SDMMC1_CLK</text>
<text x="17.3" y="41.7">BT_WAKE_HOST_H</text>
<text x="17.3" y="41.2">HOST_WAKE_BT_H</text>
<text x="17.3" y="38.8">WIFI_REG_ON_H</text>
<text x="17.3" y="39.4">WIFI_WAKE_HOST_H</text>
<text x="17.3" y="36.8">UART1_RTSn_M0</text>
<text x="17.3" y="36.2">UART1_CTSn_M0</text>
<text x="56.5" y="41.8" transform="rotate(-90 56.5 41.8)">BT_WAKE_HOST_H</text>
<text x="57" y="41.8" transform="rotate(-90 57 41.8)">HOST_WAKE_BT_H</text>
<text x="16.7" y="44.4">I2S2_SCLK_TX_M0</text>
<text x="16.7" y="45">I2S2_LRCK_TX_M0</text>
<text x="16.7" y="45.6">I2S2_SDO_M0</text>
<text x="16.7" y="46.1">I2S2_SDI_M0</text>
<text x="17.3" y="42.6">BT_REG_ON_H</text>
<text x="5.4" y="52.5">SDMMC1_D1</text>
<text x="5.4" y="53.7">SDMMC1_D2</text>
<text x="5.4" y="51.4">SDMMC1_D0</text>
<text x="18.8" y="51.4">WIFI_D0</text>
<text x="18.8" y="52.5">WIFI_D1</text>
<text x="18.8" y="53.7">WIFI_D2</text>
<text x="42.8" y="51.7">WIFI_CMD</text>
<text x="42.8" y="52.2">WIFI_CLK</text>
<text x="42.8" y="50.5">WIFI_D2</text>
<text x="42.8" y="52.8">WIFI_D0</text>
<text x="42.8" y="53.4">WIFI_D1</text>
<text x="42.8" y="51.1">WIFI_D3</text>
<text x="42.8" y="49.3">WIFI_REG_ON_H</text>
<text x="42.9" y="49.9">WIFI_WAKE_HOST_H</text>
<text x="67.3" y="50.5">UART1_RX_M0</text>
<text x="67.3" y="49.9">UART1_TX_M0</text>
<text x="67.3" y="49.3">UART1_RTSn_M0</text>
<text x="67.3" y="51.1">UART1_CTSn_M0</text>
<text x="5.4" y="54.9">SDMMC1_D3</text>
<text x="5.4" y="57.2">SDMMC1_CLK</text>
<text x="5.4" y="56">SDMMC1_CMD</text>
<text x="18.8" y="56">WIFI_CMD</text>
<text x="18.8" y="54.9">WIFI_D3</text>
<text x="18.8" y="57.2">WIFI_CLK</text>
<text x="67.3" y="57.5">BT_REG_ON_H</text>
<text x="41" y="64.5">PMIC_32KOUT_SOC</text>
<text x="49.2" y="68.3">I2S2_LRCK_TX_M0</text>
<text x="49.2" y="70.3">I2S2_SCLK_TX_M0</text>
<text x="49.8" y="67.1">I2S2_SDI_M0</text>
<text x="49.8" y="69.2">I2S2_SDO_M0</text>
</g>
<g font-size=".5" fill="#004080">
<text x="35.9" y="38.1">XIN</text>
<text x="35.9" y="39.3">GND XOUT</text>
<text x="37.7" y="38.1">GND</text>
<text x="54.6" y="46.1" transform="rotate(-90 54.6 46.1)">XTAL_OUT</text>
<text x="55.2" y="45.6" transform="rotate(-90 55.2 45.6)">XTAL_IN</text>
<text x="55.8" y="44.8" transform="rotate(-90 55.8 44.8)">VBAT</text>
<text x="56.9" y="47.7" transform="rotate(-90 56.9 47.7)">BT_HOST_WAKE</text>
<text x="57.5" y="46" transform="rotate(-90 57.5 46)">BT_WAKE</text>
<text x="58.1" y="45.7" transform="rotate(-90 58.1 45.7)">N_WAKE</text>
<text x="58.7" y="45.2" transform="rotate(-90 58.7 45.2)">FM_RX</text>
<text x="59.3" y="44.6" transform="rotate(-90 59.3 44.6)">GND</text>
<text x="59.9" y="46.6" transform="rotate(-90 59.9 46.6)">WL_BT_ANT</text>
<text x="60.1" y="47.5">N_VDDSWP_OUT</text>
<text x="60.4" y="44.6" transform="rotate(-90 60.4 44.6)">GND</text>
<text x="60.7" y="46.9">N_VDDSWP_IN</text>
<text x="51.7" y="50.4">WL_HOST_WAKE</text>
<text x="51.7" y="51">SDIO_DATA_2</text>
<text x="51.7" y="53.3">SDIO_DATA_0</text>
<text x="51.7" y="52.7">SDIO_DATA_CLK</text>
<text x="51.7" y="52.1">SDIO_DATA_CMD</text>
<text x="51.7" y="53.9">SDIO_DATA_1</text>
<text x="51.7" y="51.5">SDIO_DATA_3</text>
<text x="51.7" y="49.8">WL_REG_ON</text>
<text x="56.3" y="49.5" transform="rotate(-90 56.3 49.5)">BT_VIO/N_HOST_WAKE</text>
<text x="61" y="48.1">N_VDDSWPIO</text>
<text x="61.1" y="51.5">UART_RTS_N</text>
<text x="61.1" y="49.8">UART_CTS_N</text>
<text x="61.7" y="53.3">N_REG_PU</text>
<text x="61.7" y="50.4">UART_RXD</text>
<text x="61.7" y="53.9">N_I2C_SCL</text>
<text x="61.8" y="51">UART_TXD</text>
<text x="63.6" y="52.7">TX2</text>
<text x="63.6" y="52.1">TX1</text>
<text x="51.7" y="55.6">VDDIO</text>
<text x="51.7" y="54.5">GND</text>
<text x="51.7" y="55.1">VIN_LDO_OUT</text>
<text x="54.6" y="58" transform="rotate(-90 54.6 58)">VIN_LDO</text>
<text x="55.2" y="58" transform="rotate(-90 55.2 58)">LPO</text>
<text x="55.8" y="58" transform="rotate(-90 55.8 58)">PCM_OUT</text>
<text x="56.3" y="58" transform="rotate(-90 56.3 58)">PCM_CLK</text>
<text x="56.9" y="58" transform="rotate(-90 56.9 58)">PCM_IN</text>
<text x="57.5" y="58" transform="rotate(-90 57.5 58)">PCM_SYNC</text>
<text x="58.1" y="58" transform="rotate(-90 58.1 58)">VDD_TCXO</text>
<text x="58.7" y="58" transform="rotate(-90 58.7 58)">TCXO_IN</text>
<text x="59.3" y="58" transform="rotate(-90 59.3 58)">GND</text>
<text x="59.9" y="58" transform="rotate(-90 59.9 58)">GPS_RF</text>
<text x="60.4" y="58" transform="rotate(-90 60.4 58)">GND</text>
<text x="61.7" y="55.1">N_I2C_SDA</text>
<text x="61.9" y="55.6">BT_RST_N</text>
<text x="63.4" y="54.5">GND</text>
</g>
<g font-size=".4">
<text x="10.1" y="14.9">5</text>
<text x="29.2" y="14.9">4</text>
<text x="48.3" y="14.9">3</text>
<text x="67.4" y="14.9">2</text>
<text x="86.4" y="14.9">1</text>
<text x=".1" y="23.8">D</text>
<text x="96.1" y="23.8">D</text>
<text x=".1" y="40.6">C</text>
<text x="96.1" y="40.6">C</text>
<text x=".1" y="57.4">B</text>
<text x="96.1" y="57.4">B</text>
<text x=".1" y="74.2">A</text>
<text x="96.1" y="74.2">A</text>
<text x="10.1" y="82.6">5</text>
<text x="29.2" y="82.6">4</text>
<text x="48.3" y="82.6">3</text>
<text x="67.4" y="82.6">2</text>
<text x="86.4" y="82.6">1</text>
</g>
</svg>
